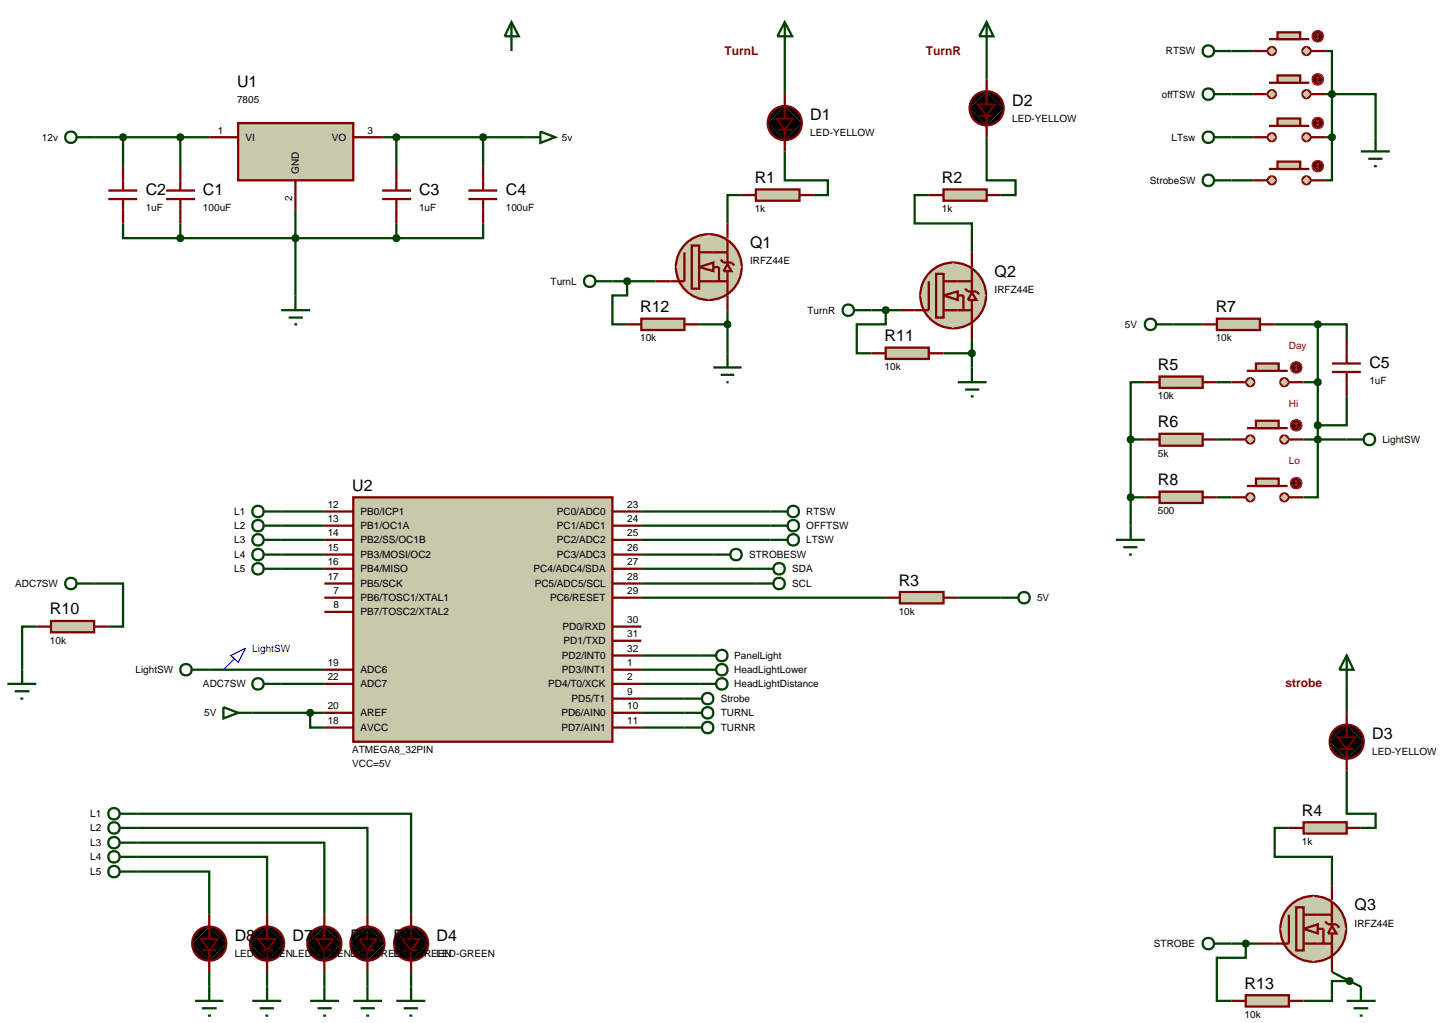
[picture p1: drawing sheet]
<svg xmlns="http://www.w3.org/2000/svg" width="257mm" height="180mm" viewBox="0 0 257 180" stroke-linecap="round" stroke-linejoin="round" font-family="sans-serif">
<g fill="none" stroke="#004000" stroke-width=".4">
<path d="M138.4 9v7.6M174 9v5M217.2 9h3.8M217.2 16.6h3.8M233.7 9h1.2v7.6M233.7 16.6h1.2M234.9 16.6h7.7v7.6M234.9 16.6v7.6M16.6 24.2h20.3M21.7 39.4v2.6h10.1M21.7 24.2v5.1M31.8 24.2v5.1"/>
<path d="M31.8 39.4v2.6M52.1 36.9v15.2M67.4 24.2h25.4M69.9 24.2v5.1M69.9 39.4v2.6M85.2 39.4v2.6h-15.3M85.2 24.2v5.1M130.8 34.4h-2.5v5M138.4 26.7v5.1h7.6v2.6h-2.5M163.8 34.4h-2.5v5h10.1v5.1M174 24.2v7.6h5.1v2.6h-2.6M217.2 24.2h3.8"/>
<path d="M217.2 31.8h3.8M233.7 24.2h1.2M234.9 24.2v7.6h-1.2M31.8 42h38.1M108 49.6h7.6M110.6 49.6v2.5h-2.6v5.1h2.6M123.3 57.2h5M128.3 54.7v7.6M153.7 54.7h5M156.2 54.7v2.5h-5.1v5.1h2.6M171.4 59.8v5M207 57.2h5.1"/>
<path d="M224.8 57.2h7.6M232.4 57.2v30.5h-2.5M232.4 57.2h5.1v2.6M166.4 62.3h5M199.4 77.5h2.5M199.4 77.5v15.2M201.9 67.4h-2.5v10.1M214.6 67.4h2.6M214.6 77.5h2.6M229.9 67.4h2.5M229.9 77.5h7.6M237.5 69.9v5.1h-5.1"/>
<path d="M49.6 90.2h7.6M49.6 92.7h7.6M49.6 95.2h7.6M49.6 97.8h7.6M113.1 90.2h22.8M113.1 92.7h22.8M113.1 95.2h22.8M113.1 97.8h12.7M199.4 87.7h2.5M214.6 87.7h2.6M6.4 110.5h-2.5v7.6M16.6 102.9h5.1v7.6h-2.6"/>
<path d="M36.9 118.1h20.3M49.6 100.3h7.6M113.1 100.3h20.2M113.1 102.9h20.2M113.1 105.4h43.1M113.1 118.1h10.2M113.1 115.6h10.2M168.9 105.4h7.6M44.5 125.7h12.7M49.6 120.6h7.6M54.7 125.7v2.6h2.5M113.1 125.7h7.6"/>
<path d="M113.1 128.3h7.6M113.1 123.2h7.6M113.1 120.6h10.2M237.5 135.9v7.6h5.1v2.5h-2.6M237.5 120.6v5.1M24.2 143.5h48.3v17.8M24.2 146h40.6v15.3M24.2 148.6h33v12.7M24.2 151.1h22.9v10.2M24.2 153.7h12.7v7.6M227.3 146h-2.5v5.1h10.1v5.1M36.9 171.4v2.6"/>
<path d="M47.1 171.4v2.6M57.2 171.4v2.6M64.8 171.4v2.6M72.5 171.4v2.6M217.2 166.4h5M219.7 166.4v2.5h-5.1v7.6h2.6M234.9 171.4l3.1 1.6M238 173h-3.1v3.5h-5M238 173l2 1"/>
</g>
<path d="M42 21.7h20.3v10.1h-20.3z" fill="#c8c8aa" stroke="#800000" stroke-width=".4"/>
<g fill="none" stroke="#800000" stroke-width=".4">
<path d="M19.1 33.6h5.1M19.1 35.1h5.1M21.7 29.3v4.3M21.7 35.1v4.3M29.3 33.6h5.1M29.3 35.1h5.1M31.8 29.3v4.3M31.8 35.1v4.3M36.9 24.2h5.1M52.1 31.8v5.1M62.3 24.2h5.1M67.4 33.6h5.1"/>
<path d="M67.4 35.1h5.1M69.9 29.3v4.3M69.9 35.1v4.3M82.6 33.6h5.1M82.6 35.1h5.1M85.2 29.3v4.3M85.2 35.1v4.3"/>
</g>
<path d="M69.5 23.9l.4-.2-.5 .5zM69.9 23.7l.4 .2 .1 .3zM70.4 24.2l-.1 .3-.4 .2zM69.4 24.2l.5 .5-.4-.2z" fill="#004000" stroke="#004000" stroke-width=".4"/>
<path d="M69.4 24.2l.5-.5 .5 .5-.5 .5z" fill="#004000"/>
<path d="M31.4 23.9l.4-.2-.5 .5zM31.8 23.7l.4 .2 .1 .3zM32.3 24.2l-.1 .3-.4 .2zM31.3 24.2l.5 .5-.4-.2z" fill="#004000" stroke="#004000" stroke-width=".4"/>
<path d="M31.3 24.2l.5-.5 .5 .5-.5 .5z" fill="#004000"/>
<path d="M31.4 41.7l.4-.2-.5 .5zM31.8 41.5l.4 .2 .1 .3zM31.8 42.5l.5-.5-.1 .3zM31.3 42l.5 .5-.3-.1z" fill="#004000" stroke="#004000" stroke-width=".4"/>
<path d="M31.3 42l.5-.5 .5 .5-.5 .5z" fill="#004000"/>
<path d="M69.5 41.7l.4-.2-.5 .5zM69.9 41.5l.4 .2 .1 .3zM69.9 42.5l.5-.5-.1 .3zM69.4 42l.5 .5-.3-.1z" fill="#004000" stroke="#004000" stroke-width=".4"/>
<path d="M69.4 42l.5-.5 .5 .5-.5 .5z" fill="#004000"/>
<path d="M51.7 41.7l.4-.2-.5 .5zM52.1 41.5l.4 .2 .1 .3zM52.1 42.5l.5-.5-.1 .3zM51.6 42l.5 .5-.4-.2z" fill="#004000" stroke="#004000" stroke-width=".4"/>
<path d="M52.1 41.5l.5 .5-.5 .5-.5-.5z" fill="#004000"/>
<g fill="none" stroke="#004000" stroke-width=".4">
<path d="M13.5 24.2h3.1M49.6 54.7h5.1M50.9 56h2.5M51.9 57.2h.5M52.1 52.1v2.6"/>
<circle cx="12.5" cy="24.2" r="1.01"/>
</g>
<path d="M21.3 23.9l.4-.2-.5 .5zM21.7 23.7l.4 .2 .1 .3zM22.2 24.2l-.1 .3-.4 .2zM21.2 24.2l.5 .5-.4-.2z" fill="#004000" stroke="#004000" stroke-width=".4"/>
<path d="M21.2 24.2l.5-.5 .5 .5-.5 .5z" fill="#004000"/>
<path d="M92.8 24.2h2.5M95.3 23.2l2.6 1-2.6 1z" fill="none" stroke="#004000" stroke-width=".4"/>
<path d="M84.8 23.9l.4-.2-.5 .5zM85.2 23.7l.4 .2 .1 .3zM85.7 24.2l-.1 .3-.4 .2zM84.7 24.2l.5 .5-.4-.2z" fill="#004000" stroke="#004000" stroke-width=".4"/>
<path d="M84.7 24.2l.5-.5 .5 .5-.5 .5z" fill="#004000"/>
<path d="M62.3 87.7h45.7v43.1h-45.7z" fill="#c8c8aa" stroke="#800000" stroke-width=".4"/>
<g fill="none" stroke="#800000" stroke-width=".4">
<path d="M138.4 16.6v4.3M174 14v4.4M138.4 22.9v3.8M174 20.4v3.8M57.2 90.2h5.1M57.2 92.7h5.1M57.2 95.2h5.1M57.2 97.8h5.1M108 90.2h5.1M108 92.7h5.1M108 95.2h5.1M108 97.8h5.1"/>
<path d="M57.2 100.3h5.1M57.2 102.9h5.1M57.2 105.4h5.1M57.2 107.9h5.1M57.2 118.1h5.1M108 100.3h5.1M108 102.9h5.1M108 105.4h5.1M108 110.5h5.1M108 113h5.1M108 115.6h5.1M108 118.1h5.1"/>
<path d="M57.2 120.6h5.1M57.2 125.7h5.1M57.2 128.3h5.1M108 120.6h5.1M108 123.2h5.1M108 125.7h5.1M108 128.3h5.1"/>
</g>
<g fill="#000" stroke="#800000" stroke-width=".4">
<path d="M171.6 17.2a2.97 2.97 0 0 1 2.4-1.1l-3 3 .1-.7zM174 16.1a2.95 2.95 0 0 1 3 3zM177 19.1a2.95 2.95 0 0 1-3 3zM171 19.1l3 3a2.95 2.95 0 0 1-3-3z"/>
<path d="M136 19.8a2.97 2.97 0 0 1 2.4-1.1l-3 3 .1-.7zM138.4 18.7a2.95 2.95 0 0 1 3 3zM141.4 21.7a2.95 2.95 0 0 1-3 3zM135.4 21.7l3 3a2.95 2.95 0 0 1-3-3z"/>
</g>
<path d="M171 19.1l3-3 3 3-3 3zM135.4 21.7l3-3 3 3-3 3z" fill="#000"/>
<path d="M137.1 22.9h2.6M172.7 20.4h2.5" fill="none" stroke="#800000" stroke-width=".3"/>
<path d="M136.9 20.9h3l-1.5 2zM172.4 18.4h3.1l-1.5 2z" fill="#000" stroke="#800000" stroke-width=".3"/>
<path d="M133.3 33.4h7.7v2h-7.7z" fill="#c8c8aa" stroke="#800000" stroke-width=".4"/>
<path d="M130.8 34.4h2.5M141 34.4h2.5" fill="none" stroke="#800000" stroke-width=".4"/>
<path d="M166.4 33.4h7.6v2h-7.6z" fill="#c8c8aa" stroke="#800000" stroke-width=".4"/>
<path d="M163.8 34.4h2.6M174 34.4h2.5" fill="none" stroke="#800000" stroke-width=".4"/>
<g fill="none" stroke="#004000" stroke-width=".4">
<path d="M105 49.6h3M150.6 54.7h3.1M125.8 64.8h5M127.1 66.1h2.4M128.1 67.4h.4M128.3 62.3v2.5M168.9 67.4h5.1M170.2 68.7h2.5M171.2 69.9h.5M171.4 64.8v2.6M120.7 125.7h3.1M120.7 128.3h3.1"/>
<circle cx="104" cy="49.6" r="1.01"/>
<circle cx="149.6" cy="54.7" r="1.01"/>
<circle cx="124.8" cy="125.7" r="1.01"/>
<circle cx="124.8" cy="128.3" r="1.01"/>
</g>
<g fill="#c8c8aa" stroke="#800000" stroke-width=".4">
<path d="M229.9 16.1l.5-.2-.7 .7zM230.4 15.9a.68 .68 0 0 1 .7 .7zM230.4 17.3l.7-.7a.68 .68 0 0 1-.7 .7zM229.7 16.6l.7 .7a.68 .68 0 0 1-.7-.7z"/>
<path d="M223.8 16.1l.5-.2-.7 .7zM224.3 15.9a.68 .68 0 0 1 .7 .7zM224.3 17.3l.7-.7a.68 .68 0 0 1-.7 .7zM223.6 16.6l.7 .7a.68 .68 0 0 1-.7-.7z"/>
</g>
<g fill="#c8c8aa">
<path d="M229.7 16.6l.7-.7 .7 .7-.7 .7z"/>
<path d="M224.3 15.9l.7 .7-.7 .7-.7-.7z"/>
</g>
<path d="M223.8 14.6h7.1" fill="none" stroke="#800000" stroke-width=".4"/>
<path d="M225.3 13.3h4v1.3h-4z" fill="#c8c8aa" stroke="#800000" stroke-width=".4"/>
<path d="M221 16.6h2.5M231.1 16.6h2.6" fill="none" stroke="#800000" stroke-width=".4"/>
<path d="M231.7 13.3l.7-.3-1 1zM232.4 13a.94 .94 0 0 1 1 1zM233.4 14a.94 .94 0 0 1-1 1zM231.4 14l1 1a.94 .94 0 0 1-1-1z" fill="#400000" stroke="#f00" stroke-width=".2"/>
<path d="M232.4 13l1 1-1 1-1-1z" fill="#400000"/>
<path d="M232.1 14.3l.3 .3M232.4 13.5v1.1M232.4 13.5l-.3 .3M232.4 13.5l.2 .3M232.6 14.3l-.2 .3" fill="none" stroke="#f00" stroke-width=".2"/>
<g fill="#c8c8aa" stroke="#800000" stroke-width=".4">
<path d="M229.9 8.5l.5-.2-.7 .7zM230.4 8.3a.68 .68 0 0 1 .7 .7zM230.4 9.7l.7-.7a.68 .68 0 0 1-.7 .7zM229.7 9l.7 .7a.68 .68 0 0 1-.7-.7z"/>
<path d="M223.8 8.5l.5-.2-.7 .7zM224.3 8.3a.68 .68 0 0 1 .7 .7zM224.3 9.7l.7-.7a.68 .68 0 0 1-.7 .7zM223.6 9l.7 .7a.68 .68 0 0 1-.7-.7z"/>
</g>
<g fill="#c8c8aa">
<path d="M230.4 8.3l.7 .7-.7 .7-.7-.7z"/>
<path d="M224.3 8.3l.7 .7-.7 .7-.7-.7z"/>
</g>
<path d="M223.8 6.9h7.1" fill="none" stroke="#800000" stroke-width=".4"/>
<path d="M225.3 5.7h4v1.2h-4z" fill="#c8c8aa" stroke="#800000" stroke-width=".4"/>
<path d="M221 9h2.5M231.1 9h2.6" fill="none" stroke="#800000" stroke-width=".4"/>
<path d="M231.7 5.7l.7-.3-1 1zM232.4 5.4a.94 .94 0 0 1 1 1zM232.4 7.4l1-1a.94 .94 0 0 1-1 1zM231.4 6.4l1 1a.94 .94 0 0 1-1-1z" fill="#400000" stroke="#f00" stroke-width=".2"/>
<path d="M232.4 5.4l1 1-1 1-1-1z" fill="#400000"/>
<path d="M232.1 6.7l.3 .2M232.4 5.9v1M232.4 5.9l-.3 .3M232.4 5.9l.2 .3M232.6 6.7l-.2 .2" fill="none" stroke="#f00" stroke-width=".2"/>
<g fill="#c8c8aa" stroke="#800000" stroke-width=".4">
<path d="M229.9 23.7l.5-.2-.7 .7zM230.4 23.5a.68 .68 0 0 1 .7 .7zM231.1 24.2a.68 .68 0 0 1-.7 .7zM229.7 24.2l.7 .7a.68 .68 0 0 1-.7-.7z"/>
<path d="M223.8 23.7l.5-.2-.7 .7zM224.3 23.5a.68 .68 0 0 1 .7 .7zM225 24.2a.68 .68 0 0 1-.7 .7zM223.6 24.2l.7 .7a.68 .68 0 0 1-.7-.7z"/>
</g>
<g fill="#c8c8aa">
<path d="M229.7 24.2l.7-.7 .7 .7-.7 .7z"/>
<path d="M224.3 23.5l.7 .7-.7 .7-.7-.7z"/>
</g>
<path d="M223.8 22.2h7.1" fill="none" stroke="#800000" stroke-width=".4"/>
<path d="M225.3 20.9h4v1.3h-4z" fill="#c8c8aa" stroke="#800000" stroke-width=".4"/>
<path d="M221 24.2h2.5M231.1 24.2h2.6" fill="none" stroke="#800000" stroke-width=".4"/>
<path d="M231.7 21l.7-.3-1 1zM232.4 20.7a.94 .94 0 0 1 1 1zM232.4 22.7l1-1a.94 .94 0 0 1-1 1zM231.4 21.7l1 1a.94 .94 0 0 1-1-1z" fill="#400000" stroke="#f00" stroke-width=".2"/>
<path d="M232.4 20.7l1 1-1 1-1-1z" fill="#400000"/>
<path d="M232.1 21.9l.3 .3M232.4 21.2v1M232.4 21.2l-.3 .2M232.4 21.2l.2 .2M232.6 21.9l-.2 .3" fill="none" stroke="#f00" stroke-width=".2"/>
<g fill="none" stroke="#004000" stroke-width=".4">
<path d="M214.1 9h3.1M214.1 16.6h3.1M214.1 24.2h3.1M240 26.7h5.1M241.3 28h2.5M242.3 29.3h.5M242.6 24.2v2.5"/>
<circle cx="213.1" cy="16.6" r="1.01"/>
<circle cx="213.1" cy="9" r="1.01"/>
<circle cx="213.1" cy="24.2" r="1.01"/>
</g>
<path d="M234.5 16.3l.4-.2-.5 .5zM234.9 16.1l.3 .1 .2 .4zM234.9 17.1l.5-.5-.2 .4zM234.4 16.6l.5 .5-.4-.2z" fill="#004000" stroke="#004000" stroke-width=".4"/>
<path d="M234.4 16.6l.5-.5 .5 .5-.5 .5z" fill="#004000"/>
<g fill="none" stroke="#004000" stroke-width=".4">
<path d="M135.9 90.2h3M135.9 92.7h3M135.9 95.2h3M133.3 100.3h3.1M133.3 102.9h3.1"/>
<circle cx="139.9" cy="92.7" r="1.01"/>
<circle cx="139.9" cy="95.2" r="1.01"/>
<circle cx="139.9" cy="90.2" r="1.01"/>
<circle cx="137.4" cy="100.3" r="1.01"/>
<circle cx="137.4" cy="102.9" r="1.01"/>
</g>
<path d="M158.7 104.4h7.7v2h-7.7z" fill="#c8c8aa" stroke="#800000" stroke-width=".4"/>
<path d="M156.2 105.4h2.5M166.4 105.4h2.5" fill="none" stroke="#800000" stroke-width=".4"/>
<g fill="none" stroke="#004000" stroke-width=".4">
<path d="M90.2 3.9l1.3 2.5h-2.5zM90.2 3.9v5.1M138.4 3.9l1.3 2.5h-2.6zM138.4 3.9v5.1M176.5 105.4h3.1"/>
<circle cx="180.6" cy="105.4" r="1.01"/>
</g>
<g fill="#c8c8aa" stroke="#800000" stroke-width=".4">
<path d="M123.3 47.1l2.5-.8v1.5z"/>
<path d="M122 43.3h1.3v7.6h-1.3z"/>
<path d="M120.9 43a5.8 5.8 0 0 1 4.1-1.7l-5.8 5.8a5.8 5.8 0 0 1 1.7-4.1zM125 41.3a5.8 5.8 0 0 1 5.8 5.8zM130.8 47.1a5.8 5.8 0 0 1-5.8 5.8zM119.2 47.1l5.8 5.8a5.8 5.8 0 0 1-5.8-5.8z"/>
</g>
<path d="M125 41.3l5.8 5.8-5.8 5.8-5.8-5.8z" fill="#c8c8aa"/>
<path d="M120.7 44.5v5.1h-2.5M123.3 49.6h5M123.3 44.5h5M125.8 47.1h1v2.5" fill="none" stroke="#800000" stroke-width=".4"/>
<path d="M128.3 46.6l.7 1.2h-1.4z" fill="#c8c8aa" stroke="#800000" stroke-width=".4"/>
<path d="M128.3 39.4v2.6M115.6 49.6h2.6M127.1 45.8l.5 .5h1.4l.5 .5M128.3 42.2v4.1M128.3 47.8v6.9" fill="none" stroke="#800000" stroke-width=".4"/>
<path d="M174 3.9l1.2 2.5h-2.5zM174 3.9v5.1" fill="none" stroke="#004000" stroke-width=".4"/>
<g fill="#c8c8aa" stroke="#800000" stroke-width=".4">
<path d="M166.4 52.1l2.5-.7v1.5z"/>
<path d="M165.1 48.3h1.3v7.7h-1.3z"/>
<path d="M164 48a5.8 5.8 0 0 1 4.1-1.7l-5.8 5.8a5.8 5.8 0 0 1 1.7-4.1zM168.1 46.3a5.8 5.8 0 0 1 5.8 5.8zM173.9 52.1a5.8 5.8 0 0 1-5.8 5.8zM162.3 52.1l5.8 5.8a5.8 5.8 0 0 1-5.8-5.8z"/>
</g>
<path d="M162.3 52.1l5.8-5.8 5.8 5.8-5.8 5.8z" fill="#c8c8aa"/>
<path d="M163.8 49.6v5.1h-2.5M166.4 54.7h5M166.4 49.6h5M168.9 52.1h1v2.6" fill="none" stroke="#800000" stroke-width=".4"/>
<path d="M171.4 51.6l.8 1.3h-1.5z" fill="#c8c8aa" stroke="#800000" stroke-width=".4"/>
<path d="M158.7 54.7h2.6M170.2 50.9l.5 .5h1.5l.5 .5M171.4 44.5v2.6M171.4 47.3v4.1M171.4 52.9v6.9" fill="none" stroke="#800000" stroke-width=".4"/>
<g fill="#c8c8aa" stroke="#800000" stroke-width=".4">
<path d="M229.9 31.3l.5-.2-.7 .7zM230.4 31.1a.68 .68 0 0 1 .7 .7zM230.4 32.5l.7-.7a.68 .68 0 0 1-.7 .7zM229.7 31.8l.7 .7a.68 .68 0 0 1-.7-.7z"/>
<path d="M223.8 31.3l.5-.2-.7 .7zM224.3 31.1a.68 .68 0 0 1 .7 .7zM225 31.8a.68 .68 0 0 1-.7 .7zM223.6 31.8l.7 .7a.68 .68 0 0 1-.7-.7z"/>
</g>
<g fill="#c8c8aa">
<path d="M230.4 31.1l.7 .7-.7 .7-.7-.7z"/>
<path d="M224.3 31.1l.7 .7-.7 .7-.7-.7z"/>
</g>
<path d="M223.8 29.8h7.1" fill="none" stroke="#800000" stroke-width=".4"/>
<path d="M225.3 28.5h4v1.3h-4z" fill="#c8c8aa" stroke="#800000" stroke-width=".4"/>
<path d="M221 31.8h2.5M231.1 31.8h2.6" fill="none" stroke="#800000" stroke-width=".4"/>
<path d="M231.7 28.6l.7-.3-1 1zM232.4 28.3a.94 .94 0 0 1 1 1zM233.4 29.3a.94 .94 0 0 1-1 1zM231.4 29.3l1 1a.94 .94 0 0 1-1-1z" fill="#400000" stroke="#f00" stroke-width=".2"/>
<path d="M232.4 28.3l1 1-1 1-1-1z" fill="#400000"/>
<path d="M232.1 29.5l.3 .3M232.4 28.8v1M232.4 28.8l-.3 .2M232.4 28.8l.2 .2M232.6 29.5l-.2 .3" fill="none" stroke="#f00" stroke-width=".2"/>
<path d="M234.5 23.9l.4-.2-.5 .5zM234.9 23.7l.3 .1 .2 .4zM234.9 24.7l.5-.5-.1 .3zM234.4 24.2l.5 .5-.4-.2z" fill="#004000" stroke="#004000" stroke-width=".4"/>
<path d="M234.4 24.2l.5-.5 .5 .5-.5 .5z" fill="#004000"/>
<g fill="none" stroke="#004000" stroke-width=".4">
<path d="M214.1 31.8h3.1M125.8 97.8h3M120.7 123.2h3.1"/>
<circle cx="213.1" cy="31.8" r="1.01"/>
<circle cx="129.8" cy="97.8" r="1.01"/>
<circle cx="124.8" cy="123.2" r="1.01"/>
</g>
<path d="M235.1 128.9a2.97 2.97 0 0 1 2.4-1.1l-3 3 .1-.7zM237.5 127.8a2.95 2.95 0 0 1 3 3zM240.5 130.8a2.95 2.95 0 0 1-3 3zM234.5 130.8l3 3a2.95 2.95 0 0 1-3-3z" fill="#000" stroke="#800000" stroke-width=".4"/>
<path d="M234.5 130.8l3-3 3 3-3 3z" fill="#000"/>
<path d="M236.2 132.1h2.5" fill="none" stroke="#800000" stroke-width=".3"/>
<path d="M237.5 125.7v4.3M237.5 132.1v3.8" fill="none" stroke="#800000" stroke-width=".4"/>
<path d="M235.9 130h3.1l-1.5 2.1z" fill="#000" stroke="#800000" stroke-width=".3"/>
<path d="M229.9 145h7.6v2h-7.6z" fill="#c8c8aa" stroke="#800000" stroke-width=".4"/>
<path d="M227.3 146h2.6M237.5 146h2.5" fill="none" stroke="#800000" stroke-width=".4"/>
<g fill="none" stroke="#004000" stroke-width=".4">
<path d="M237.5 115.6l1.2 2.5h-2.5zM237.5 115.6v5M214.1 166.4h3.1M237.5 176.5h5.1M238.7 177.8h2.6M239.8 179.1h.5M240 174v2.5"/>
<circle cx="213.1" cy="166.4" r="1.01"/>
</g>
<g fill="#c8c8aa" stroke="#800000" stroke-width=".4">
<path d="M229.9 163.8l2.5-.8v1.6z"/>
<path d="M228.6 160h1.3v7.6h-1.3z"/>
<path d="M227.5 159.7a5.8 5.8 0 0 1 4.1-1.7l-5.8 5.8a5.8 5.8 0 0 1 1.7-4.1zM231.6 158a5.8 5.8 0 0 1 5.8 5.8zM237.4 163.8a5.8 5.8 0 0 1-5.8 5.8zM225.8 163.8l5.8 5.8a5.8 5.8 0 0 1-5.8-5.8z"/>
</g>
<path d="M225.8 163.8l5.8-5.8 5.8 5.8-5.8 5.8z" fill="#c8c8aa"/>
<path d="M227.3 161.3v5.1h-2.5M229.9 166.4h5M229.9 161.3h5M232.4 163.8h1v2.6" fill="none" stroke="#800000" stroke-width=".4"/>
<path d="M234.9 163.3l.8 1.3h-1.5z" fill="#c8c8aa" stroke="#800000" stroke-width=".4"/>
<path d="M234.9 156.2v2.5M234.9 159v4M222.2 166.4h2.6M233.7 162.5l.5 .5h1.5l.5 .6M234.9 164.6v6.8" fill="none" stroke="#800000" stroke-width=".4"/>
<g fill="none" stroke="#004000" stroke-width=".4">
<path d="M203.9 57.2h3.1M123.3 118.1h3M123.3 115.6h3M123.3 120.6h3"/>
<circle cx="202.9" cy="57.2" r="1.01"/>
<circle cx="127.3" cy="118.1" r="1.01"/>
<circle cx="127.3" cy="115.6" r="1.01"/>
<circle cx="127.3" cy="120.6" r="1.01"/>
</g>
<g fill="#c8c8aa" stroke="#800000" stroke-width=".4">
<path d="M226 66.9l.5-.2-.7 .7zM226.5 66.7a.68 .68 0 0 1 .7 .7zM227.2 67.4a.68 .68 0 0 1-.7 .7zM225.8 67.4l.7 .7a.68 .68 0 0 1-.7-.7z"/>
<path d="M220 66.9l.5-.2-.7 .7zM220.5 66.7a.68 .68 0 0 1 .7 .7zM220.5 68.1l.7-.7a.68 .68 0 0 1-.7 .7zM219.8 67.4l.7 .7a.68 .68 0 0 1-.7-.7z"/>
</g>
<g fill="#c8c8aa">
<path d="M225.8 67.4l.7-.7 .7 .7-.7 .7z"/>
<path d="M219.8 67.4l.7-.7 .7 .7-.7 .7z"/>
</g>
<path d="M219.9 65.4h7.2" fill="none" stroke="#800000" stroke-width=".4"/>
<path d="M221.5 64.1h4v1.3h-4z" fill="#c8c8aa" stroke="#800000" stroke-width=".4"/>
<path d="M217.2 67.4h2.5M227.3 67.4h2.6" fill="none" stroke="#800000" stroke-width=".4"/>
<path d="M227.9 64.1l.7-.3-1 1zM228.6 63.8a.94 .94 0 0 1 1 1zM228.6 65.8l1-1a.94 .94 0 0 1-1 1zM227.6 64.8l1 1a.94 .94 0 0 1-1-1z" fill="#400000" stroke="#f00" stroke-width=".2"/>
<path d="M227.6 64.8l1-1 1 1-1 1z" fill="#400000"/>
<path d="M228.3 65.1l.3 .3M228.6 64.3v1.1M228.6 64.3l-.3 .3M228.6 64.3l.2 .3M228.8 65.1l-.2 .3" fill="none" stroke="#f00" stroke-width=".2"/>
<g fill="#c8c8aa" stroke="#800000" stroke-width=".4">
<path d="M226 77l.5-.2-.7 .7zM226.5 76.8a.68 .68 0 0 1 .7 .7zM227.2 77.5a.68 .68 0 0 1-.7 .7zM225.8 77.5l.7 .7a.68 .68 0 0 1-.7-.7z"/>
<path d="M220 77l.5-.2-.7 .7zM220.5 76.8a.68 .68 0 0 1 .7 .7zM220.5 78.2l.7-.7a.68 .68 0 0 1-.7 .7zM219.8 77.5l.7 .7a.68 .68 0 0 1-.7-.7z"/>
</g>
<g fill="#c8c8aa">
<path d="M225.8 77.5l.7-.7 .7 .7-.7 .7z"/>
<path d="M219.8 77.5l.7-.7 .7 .7-.7 .7z"/>
</g>
<path d="M219.9 75.5h7.2" fill="none" stroke="#800000" stroke-width=".4"/>
<path d="M221.5 74.2h4v1.3h-4z" fill="#c8c8aa" stroke="#800000" stroke-width=".4"/>
<path d="M217.2 77.5h2.5M227.3 77.5h2.6" fill="none" stroke="#800000" stroke-width=".4"/>
<path d="M227.9 74.3l.7-.3-1 1zM228.6 74a.94 .94 0 0 1 1 1zM228.6 76l1-1a.94 .94 0 0 1-1 1zM227.6 75l1 1a.94 .94 0 0 1-1-1z" fill="#400000" stroke="#f00" stroke-width=".2"/>
<path d="M227.6 75l1-1 1 1-1 1z" fill="#400000"/>
<path d="M228.3 75.3l.3 .2M228.6 74.5v1M228.6 74.5l-.3 .3M228.6 74.5l.2 .3M228.8 75.3l-.2 .2" fill="none" stroke="#f00" stroke-width=".2"/>
<path d="M196.8 95.2h5.1M198.1 96.5h2.5M199.1 97.8h.5M199.4 92.7v2.5" fill="none" stroke="#004000" stroke-width=".4"/>
<path d="M204.5 66.4h7.6v2h-7.6z" fill="#c8c8aa" stroke="#800000" stroke-width=".4"/>
<path d="M201.9 67.4h2.6M212.1 67.4h2.5" fill="none" stroke="#800000" stroke-width=".4"/>
<path d="M204.5 76.5h7.6v2.1h-7.6z" fill="#c8c8aa" stroke="#800000" stroke-width=".4"/>
<path d="M201.9 77.5h2.6M212.1 77.5h2.5" fill="none" stroke="#800000" stroke-width=".4"/>
<path d="M214.6 56.2h7.6v2h-7.6z" fill="#c8c8aa" stroke="#800000" stroke-width=".4"/>
<path d="M212.1 57.2h2.5M222.2 57.2h2.6" fill="none" stroke="#800000" stroke-width=".4"/>
<path d="M199 77.2l.4-.2-.5 .5zM199.4 77l.3 .1 .2 .4zM199.4 78l.5-.5-.2 .4zM198.9 77.5l.5 .5-.4-.2z" fill="#004000" stroke="#004000" stroke-width=".4"/>
<path d="M198.9 77.5l.5-.5 .5 .5-.5 .5z" fill="#004000"/>
<path d="M232 67.1l.4-.2-.5 .5zM232.4 66.9l.4 .2 .1 .3zM232.4 67.9l.5-.5-.1 .3zM231.9 67.4l.5 .5-.3-.1z" fill="#004000" stroke="#004000" stroke-width=".4"/>
<path d="M231.9 67.4l.5-.5 .5 .5-.5 .5z" fill="#004000"/>
<g fill="#c8c8aa" stroke="#800000" stroke-width=".4">
<path d="M226 87.2l.5-.2-.7 .7zM226.5 87a.68 .68 0 0 1 .7 .7zM227.2 87.7a.68 .68 0 0 1-.7 .7zM225.8 87.7l.7 .7a.68 .68 0 0 1-.7-.7z"/>
<path d="M220 87.2l.5-.2-.7 .7zM220.5 87a.68 .68 0 0 1 .7 .7zM221.2 87.7a.68 .68 0 0 1-.7 .7zM219.8 87.7l.7 .7a.68 .68 0 0 1-.7-.7z"/>
</g>
<g fill="#c8c8aa">
<path d="M225.8 87.7l.7-.7 .7 .7-.7 .7z"/>
<path d="M219.8 87.7l.7-.7 .7 .7-.7 .7z"/>
</g>
<path d="M219.9 85.7h7.2" fill="none" stroke="#800000" stroke-width=".4"/>
<path d="M221.5 84.4h4v1.3h-4z" fill="#c8c8aa" stroke="#800000" stroke-width=".4"/>
<path d="M217.2 87.7h2.5M227.3 87.7h2.6" fill="none" stroke="#800000" stroke-width=".4"/>
<path d="M227.9 84.5l.7-.3-1 1zM228.6 84.2a.94 .94 0 0 1 1 1zM228.6 86.2l1-1a.94 .94 0 0 1-1 1zM227.6 85.2l1 1a.94 .94 0 0 1-1-1z" fill="#400000" stroke="#f00" stroke-width=".2"/>
<path d="M227.6 85.2l1-1 1 1-1 1z" fill="#400000"/>
<path d="M228.3 85.4l.3 .3M228.6 84.7v1M228.6 84.7l-.3 .2M228.6 84.7l.2 .2M228.8 85.4l-.2 .3" fill="none" stroke="#f00" stroke-width=".2"/>
<path d="M204.5 86.7h7.6v2h-7.6z" fill="#c8c8aa" stroke="#800000" stroke-width=".4"/>
<path d="M201.9 87.7h2.6M212.1 87.7h2.5" fill="none" stroke="#800000" stroke-width=".4"/>
<path d="M199 87.4l.4-.2-.5 .5zM199.4 87.2l.3 .1 .2 .4zM199.9 87.7l-.1 .3-.4 .2zM198.9 87.7l.5 .5-.4-.2z" fill="#004000" stroke="#004000" stroke-width=".4"/>
<path d="M198.9 87.7l.5-.5 .5 .5-.5 .5z" fill="#004000"/>
<path d="M232 77.2l.4-.2-.5 .5zM232.4 77l.4 .2 .1 .3zM232.4 78l.5-.5-.1 .3zM231.9 77.5l.5 .5-.3-.1z" fill="#004000" stroke="#004000" stroke-width=".4"/>
<path d="M231.9 77.5l.5-.5 .5 .5-.5 .5z" fill="#004000"/>
<g fill="none" stroke="#004000" stroke-width=".4">
<path d="M237.5 77.5h3M3.9 118.1v2.5M13.5 102.9h3.1M33.9 118.1h3M1.3 120.6h5.1M2.6 121.9h2.6M3.6 123.2h.5M46.6 120.6h3"/>
<circle cx="241.5" cy="77.5" r="1.01"/>
<circle cx="12.5" cy="102.9" r="1.01"/>
<circle cx="32.8" cy="118.1" r="1.01"/>
<circle cx="45.5" cy="120.6" r="1.01"/>
</g>
<path d="M9 109.5h7.6v2h-7.6z" fill="#c8c8aa" stroke="#800000" stroke-width=".4"/>
<path d="M6.4 110.5h2.6M16.6 110.5h2.5" fill="none" stroke="#800000" stroke-width=".4"/>
<path d="M40.7 115.6l2.6-1.3-1.3 2.5zM41.2 116.3l-1.8 1.8" fill="none" stroke="#0000c0" stroke-width=".2"/>
<path d="M39.4 124.7l2.6 1-2.6 1zM42 125.7h2.5" fill="none" stroke="#004000" stroke-width=".4"/>
<path d="M54.3 125.4l.4-.2-.5 .5zM54.7 125.2l.4 .2 .1 .3zM54.7 126.2l.5-.5-.2 .4zM54.2 125.7l.5 .5-.3-.1z" fill="#004000" stroke="#004000" stroke-width=".4"/>
<path d="M54.7 125.2l.5 .5-.5 .5-.5-.5z" fill="#004000"/>
<g fill="none" stroke="#004000" stroke-width=".4">
<path d="M46.6 90.2h3M46.6 92.7h3M46.6 95.2h3M46.6 97.8h3M46.6 100.3h3M21.2 143.5h3M21.2 146h3M21.2 148.6h3M21.2 151.1h3M21.2 153.7h3M34.4 176.5h5M35.6 177.8h2.6"/>
<path d="M36.7 179.1h.5M36.9 174v2.5M44.5 176.5h5.1M45.8 177.8h2.5M46.8 179.1h.5M47.1 174v2.5M54.7 176.5h5.1M56 177.8h2.5M57 179.1h.5M57.2 174v2.5M62.3 176.5h5.1M63.6 177.8h2.5"/>
<path d="M64.6 179.1h.5M64.8 174v2.5M69.9 176.5h5.1M71.2 177.8h2.5M72.2 179.1h.5M72.5 174v2.5"/>
<circle cx="45.5" cy="92.7" r="1.01"/>
<circle cx="45.5" cy="95.2" r="1.01"/>
<circle cx="45.5" cy="97.8" r="1.01"/>
<circle cx="45.5" cy="90.2" r="1.01"/>
<circle cx="45.5" cy="100.3" r="1.01"/>
<circle cx="20.1" cy="143.5" r="1.01"/>
<circle cx="20.1" cy="148.6" r="1.01"/>
<circle cx="20.1" cy="146" r="1.01"/>
<circle cx="20.1" cy="153.7" r="1.01"/>
<circle cx="20.1" cy="151.1" r="1.01"/>
</g>
<g fill="#000" stroke="#800000" stroke-width=".4">
<path d="M34.5 164.5a2.97 2.97 0 0 1 2.4-1.1l-3 3 .1-.7zM36.9 163.4a2.95 2.95 0 0 1 3 3zM39.9 166.4a2.95 2.95 0 0 1-3 3zM33.9 166.4l3 3a2.95 2.95 0 0 1-3-3z"/>
<path d="M45.2 164l1.2-.5 .7-.1-3 3a2.97 2.97 0 0 1 1.1-2.4zM47.1 163.4a2.95 2.95 0 0 1 3 3zM47.1 169.4l3-3a2.95 2.95 0 0 1-3 3zM44.1 166.4l3 3a2.95 2.95 0 0 1-3-3z"/>
<path d="M54.8 164.5a2.97 2.97 0 0 1 2.4-1.1l-3 3 .1-.7zM57.2 163.4a2.95 2.95 0 0 1 3 3zM60.2 166.4a2.95 2.95 0 0 1-3 3zM54.2 166.4l3 3a2.95 2.95 0 0 1-3-3z"/>
<path d="M62.4 164.5a2.97 2.97 0 0 1 2.4-1.1l-3 3 .1-.7zM64.8 163.4a2.95 2.95 0 0 1 3 3zM67.8 166.4a2.95 2.95 0 0 1-3 3zM61.8 166.4l3 3a2.95 2.95 0 0 1-3-3z"/>
<path d="M70.1 164.5a2.97 2.97 0 0 1 2.4-1.1l-3 3 .1-.7zM72.5 163.4a2.95 2.95 0 0 1 3 3zM72.5 169.4l3-3a2.95 2.95 0 0 1-3 3zM69.5 166.4l3 3a2.95 2.95 0 0 1-3-3z"/>
</g>
<path d="M33.9 166.4l3-3 3 3-3 3zM47.1 163.4l3 3-3 3-3-3zM54.2 166.4l3-3 3 3-3 3zM61.8 166.4l3-3 3 3-3 3zM69.5 166.4l3-3 3 3-3 3z" fill="#000"/>
<path d="M35.6 167.6h2.6M45.8 167.6h2.5M56 167.6h2.5M63.6 167.6h2.5M71.2 167.6h2.5" fill="none" stroke="#800000" stroke-width=".3"/>
<path d="M36.9 161.3v4.3M36.9 167.6v3.8M47.1 161.3v4.3M47.1 167.6v3.8M57.2 161.3v4.3M57.2 167.6v3.8M64.8 161.3v4.3M64.8 167.6v3.8M72.5 161.3v4.3M72.5 167.6v3.8" fill="none" stroke="#800000" stroke-width=".4"/>
<path d="M35.4 165.6h3l-1.5 2zM45.5 165.6h3.1l-1.5 2zM55.7 165.6h3.1l-1.6 2zM63.3 165.6h3.1l-1.6 2zM70.9 165.6h3.1l-1.5 2z" fill="#000" stroke="#800000" stroke-width=".3"/>
<path d="M156.2 61.3h7.6v2h-7.6z" fill="#c8c8aa" stroke="#800000" stroke-width=".4"/>
<path d="M153.7 62.3h2.5M163.8 62.3h2.6" fill="none" stroke="#800000" stroke-width=".4"/>
<path d="M113.1 56.2h7.6v2h-7.6z" fill="#c8c8aa" stroke="#800000" stroke-width=".4"/>
<path d="M110.6 57.2h2.5M120.7 57.2h2.6" fill="none" stroke="#800000" stroke-width=".4"/>
<path d="M219.7 175.5h7.6v2h-7.6z" fill="#c8c8aa" stroke="#800000" stroke-width=".4"/>
<path d="M217.2 176.5h2.5M227.3 176.5h2.6" fill="none" stroke="#800000" stroke-width=".4"/>
<path d="M128 56.8l.3-.1-.5 .5zM128.3 56.7l.4 .2 .1 .3zM128.8 57.2l-.1 .3-.4 .2zM127.8 57.2l.5 .5-.3-.1z" fill="#004000" stroke="#004000" stroke-width=".4"/>
<path d="M128.3 56.7l.5 .5-.5 .5-.5-.5z" fill="#004000"/>
<path d="M110.2 49.3l.4-.2-.5 .5zM110.6 49.1l.3 .1 .2 .4zM111.1 49.6l-.1 .3-.4 .2zM110.1 49.6l.5 .5-.4-.2z" fill="#004000" stroke="#004000" stroke-width=".4"/>
<path d="M110.1 49.6l.5-.5 .5 .5-.5 .5z" fill="#004000"/>
<path d="M155.8 54.4l.4-.2-.5 .5zM156.2 54.2l.3 .1 .2 .4zM156.7 54.7l-.1 .3-.4 .2zM155.7 54.7l.5 .5-.3-.1z" fill="#004000" stroke="#004000" stroke-width=".4"/>
<path d="M155.7 54.7l.5-.5 .5 .5-.5 .5z" fill="#004000"/>
<path d="M171.1 61.9l.3-.1-.5 .5zM171.4 61.8l.3 .1 .2 .4zM171.9 62.3l-.1 .3-.4 .2zM170.9 62.3l.5 .5-.4-.2z" fill="#004000" stroke="#004000" stroke-width=".4"/>
<path d="M170.9 62.3l.5-.5 .5 .5-.5 .5z" fill="#004000"/>
<path d="M237.7 172.6l.3-.1-.5 .5zM238 172.5l.4 .2 .1 .3zM238.5 173l-.1 .3-.4 .2zM237.5 173l.5 .5-.3-.1z" fill="#004000" stroke="#004000" stroke-width=".4"/>
<path d="M238 172.5l.5 .5-.5 .5-.5-.5z" fill="#004000"/>
<path d="M219.3 166.1l.4-.2-.5 .5zM219.7 165.9l.3 .1 .2 .4zM219.7 166.9l.5-.5-.2 .4zM219.2 166.4l.5 .5-.3-.1z" fill="#004000" stroke="#004000" stroke-width=".4"/>
<path d="M219.2 166.4l.5-.5 .5 .5-.5 .5z" fill="#004000"/>
<path d="M237.5 59.8v4.3M234.9 64.1h5.1M234.9 65.6h5.1M237.5 65.6v4.3" fill="none" stroke="#800000" stroke-width=".4"/>
<path d="M232.1 56.8l.3-.1-.5 .5zM232.4 56.7l.4 .2 .1 .3zM232.4 57.7l.5-.5-.1 .3zM231.9 57.2l.5 .5-.3-.1z" fill="#004000" stroke="#004000" stroke-width=".4"/>
<path d="M232.4 56.7l.5 .5-.5 .5-.5-.5z" fill="#004000"/>
<path d="M232 74.7l.4-.2-.5 .5zM232.4 74.5l.4 .2 .1 .3zM232.9 75l-.1 .3-.4 .2zM231.9 75l.5 .5-.4-.2z" fill="#004000" stroke="#004000" stroke-width=".4"/>
<path d="M231.9 75l.5-.5 .5 .5-.5 .5z" fill="#004000"/>
<g font-size="2.8">
<text x="41.8" y="15.4">U1</text>
<text x="142.9" y="21.2">D1</text>
<text x="178.5" y="18.7">D2</text>
<text x="25.7" y="34.4">C2</text>
<text x="35.8" y="34.4">C1</text>
<text x="73.9" y="34.4">C3</text>
<text x="89.2" y="34.4">C4</text>
<text x="133.1" y="32.3">R1</text>
<text x="166.1" y="32.3">R2</text>
<text x="132.3" y="43.8">Q1</text>
<text x="175.4" y="48.9">Q2</text>
<text x="112.9" y="55.1">R12</text>
<text x="214.4" y="55.1">R7</text>
<text x="156" y="60.2">R11</text>
<text x="204.2" y="65.3">R5</text>
<text x="241.5" y="64.9">C5</text>
<text x="204.2" y="75.4">R6</text>
<text x="62.1" y="86.6">U2</text>
<text x="204.2" y="85.6">R8</text>
<text x="158.5" y="103.3">R3</text>
<text x="8.8" y="108.4">R10</text>
<text x="242" y="130.3">D3</text>
<text x="229.6" y="143.9">R4</text>
<text x="238.9" y="160.6">Q3</text>
<text x="41.4" y="165.9">D8</text>
<text x="51.6" y="165.9">D7</text>
<text x="61.8" y="165.9">D6</text>
<text x="69.4" y="165.9">D5</text>
<text x="77" y="165.9">D4</text>
<text x="219.5" y="174.4">R13</text>
</g>
<g font-size="2.1" fill="#800000">
<text x="127.8" y="9.6">TurnL</text>
<text x="163.3" y="9.6">TurnR</text>
<text x="226.7" y="121.2">strobe</text>
</g>
<g font-size="1.8">
<text x="205.6" y="9.6">RTSW</text>
<text x="204.9" y="17.2">offTSW</text>
<text x="38.4" y="23.6">1</text>
<text x="41.8" y="18.2">7805</text>
<text x="64.8" y="23.6">3</text>
<text x="142.9" y="24">LED-YELLOW</text>
<text x="178.5" y="21.5">LED-YELLOW</text>
<text x="7.4" y="24.8">12v</text>
<text x="43.3" y="24.8">VI</text>
<text x="58.5" y="24.8">VO</text>
<text x="99.1" y="24.8">5v</text>
<text x="206.6" y="24.8">LTsw</text>
<text x="51.5" y="35.4" transform="rotate(-90 51.5 35.4)">2</text>
<text x="52.7" y="30.6" transform="rotate(-90 52.7 30.6)">GND</text>
<text x="202.8" y="32.4">StrobeSW</text>
<text x="25.7" y="37.2">1uF</text>
<text x="35.8" y="37.2">100uF</text>
<text x="73.9" y="37.2">1uF</text>
<text x="89.2" y="37.2">100uF</text>
<text x="133.1" y="37.4">1k</text>
<text x="166.1" y="37.4">1k</text>
<text x="132.3" y="46.6">IRFZ44E</text>
<text x="97.1" y="50.2">TurnL</text>
<text x="175.4" y="51.7">IRFZ44E</text>
<text x="142.4" y="55.3">TurnR</text>
<text x="198.4" y="57.8">5V</text>
<text x="112.9" y="60.2">10k</text>
<text x="156" y="65.3">10k</text>
<text x="214.4" y="60.2">10k</text>
<text x="204.2" y="70.4">10k</text>
<text x="241.5" y="67.7">1uF</text>
<text x="204.2" y="80.6">5k</text>
<text x="243.8" y="78.1">LightSW</text>
<text x="57.8" y="89.6">12</text>
<text x="110.6" y="89.6">23</text>
<text x="41.3" y="90.8">L1</text>
<text x="41.3" y="93.3">L2</text>
<text x="41.3" y="95.8">L3</text>
<text x="57.8" y="92.1">13</text>
<text x="57.8" y="94.6">14</text>
<text x="63.6" y="90.8">PB0/ICP1</text>
<text x="63.6" y="93.3">PB1/OC1A</text>
<text x="63.6" y="95.8">PB2/SS/OC1B</text>
<text x="98.2" y="90.8">PC0/ADC0</text>
<text x="98.2" y="93.3">PC1/ADC1</text>
<text x="98.2" y="95.8">PC2/ADC2</text>
<text x="110.6" y="92.1">24</text>
<text x="110.6" y="94.6">25</text>
<text x="142.2" y="90.8">RTSW</text>
<text x="142.2" y="93.3">OFFTSW</text>
<text x="142.2" y="95.8">LTSW</text>
<text x="204.2" y="90.7">500</text>
<text x="41.3" y="98.4">L4</text>
<text x="41.3" y="100.9">L5</text>
<text x="57.8" y="97.2">15</text>
<text x="57.8" y="99.7">16</text>
<text x="63.6" y="98.4">PB3/MOSI/OC2</text>
<text x="63.6" y="100.9">PB4/MISO</text>
<text x="94.1" y="100.9">PC4/ADC4/SDA</text>
<text x="98.2" y="98.4">PC3/ADC3</text>
<text x="110.6" y="97.2">26</text>
<text x="110.6" y="99.7">27</text>
<text x="132.1" y="98.4">STROBESW</text>
<text x="139.7" y="100.9">SDA</text>
<text x="2.7" y="103.5">ADC7SW</text>
<text x="57.8" y="102.3">17</text>
<text x="58.8" y="104.8">7</text>
<text x="58.8" y="107.3">8</text>
<text x="63.6" y="103.5">PB5/SCK</text>
<text x="63.6" y="106">PB6/TOSC1/XTAL1</text>
<text x="94.3" y="103.5">PC5/ADC5/SCL</text>
<text x="97" y="106">PC6/RESET</text>
<text x="110.6" y="104.8">29</text>
<text x="110.6" y="102.3">28</text>
<text x="139.7" y="103.5">SCL</text>
<text x="182.9" y="106">5V</text>
<text x="8.8" y="113.5">10k</text>
<text x="63.6" y="108.5">PB7/TOSC2/XTAL2</text>
<text x="99.2" y="111.1">PD0/RXD</text>
<text x="99.4" y="113.6">PD1/TXD</text>
<text x="110.6" y="109.9">30</text>
<text x="110.6" y="112.4">31</text>
<text x="158.5" y="108.4">10k</text>
<text x="23.9" y="118.7">LightSW</text>
<text x="57.8" y="120">22</text>
<text x="57.8" y="117.5">19</text>
<text x="63.6" y="118.7">ADC6</text>
<text x="99.1" y="116.2">PD2/INT0</text>
<text x="99.1" y="118.7">PD3/INT1</text>
<text x="110.6" y="115">32</text>
<text x="110.6" y="117.5">1</text>
<text x="110.6" y="120">2</text>
<text x="129.5" y="118.7">HeadLightLower</text>
<text x="129.5" y="116.2">PanelLight</text>
<text x="35.8" y="121.2">ADC7SW</text>
<text x="57.8" y="125.1">20</text>
<text x="63.6" y="121.2">ADC7</text>
<text x="96.7" y="121.2">PD4/T0/XCK</text>
<text x="100.8" y="123.8">PD5/T1</text>
<text x="110.6" y="122.6">9</text>
<text x="110.6" y="125.1">10</text>
<text x="127.1" y="123.8">Strobe</text>
<text x="129.5" y="121.2">HeadLightDistance</text>
<text x="36" y="126.3">5V</text>
<text x="57.8" y="127.7">18</text>
<text x="63.6" y="126.3">AREF</text>
<text x="63.6" y="128.9">AVCC</text>
<text x="99" y="126.3">PD6/AIN0</text>
<text x="99" y="128.9">PD7/AIN1</text>
<text x="110.6" y="127.7">11</text>
<text x="127.1" y="126.3">TURNL</text>
<text x="127.1" y="128.9">TURNR</text>
<text x="62.1" y="132.8">ATMEGA8_32PIN</text>
<text x="62.1" y="135.3">VCC=5V</text>
<text x="242" y="133.1">LED-YELLOW</text>
<text x="15.9" y="144.1">L1</text>
<text x="15.9" y="146.6">L2</text>
<text x="15.9" y="149.2">L3</text>
<text x="229.6" y="149">1k</text>
<text x="15.9" y="151.7">L4</text>
<text x="15.9" y="154.3">L5</text>
<text x="203.5" y="167">STROBE</text>
<text x="238.9" y="163.4">IRFZ44E</text>
<text x="41.4" y="168.7">LED-GREENLED-GREENLED-GREEN</text>
<text x="69.4" y="168.7">LED-GREEN</text>
<text x="77" y="168.7">LED-GREEN</text>
<text x="219.5" y="179.5">10k</text>
</g>
<g font-size="1.8" fill="#800000">
<text x="227.3" y="61.6">Day</text>
<text x="227.3" y="71.7">Hi</text>
<text x="227.3" y="81.9">Lo</text>
</g>
<text font-size="1.8" fill="#0000c0" x="44.5" y="114.9">LightSW</text>
</svg>
